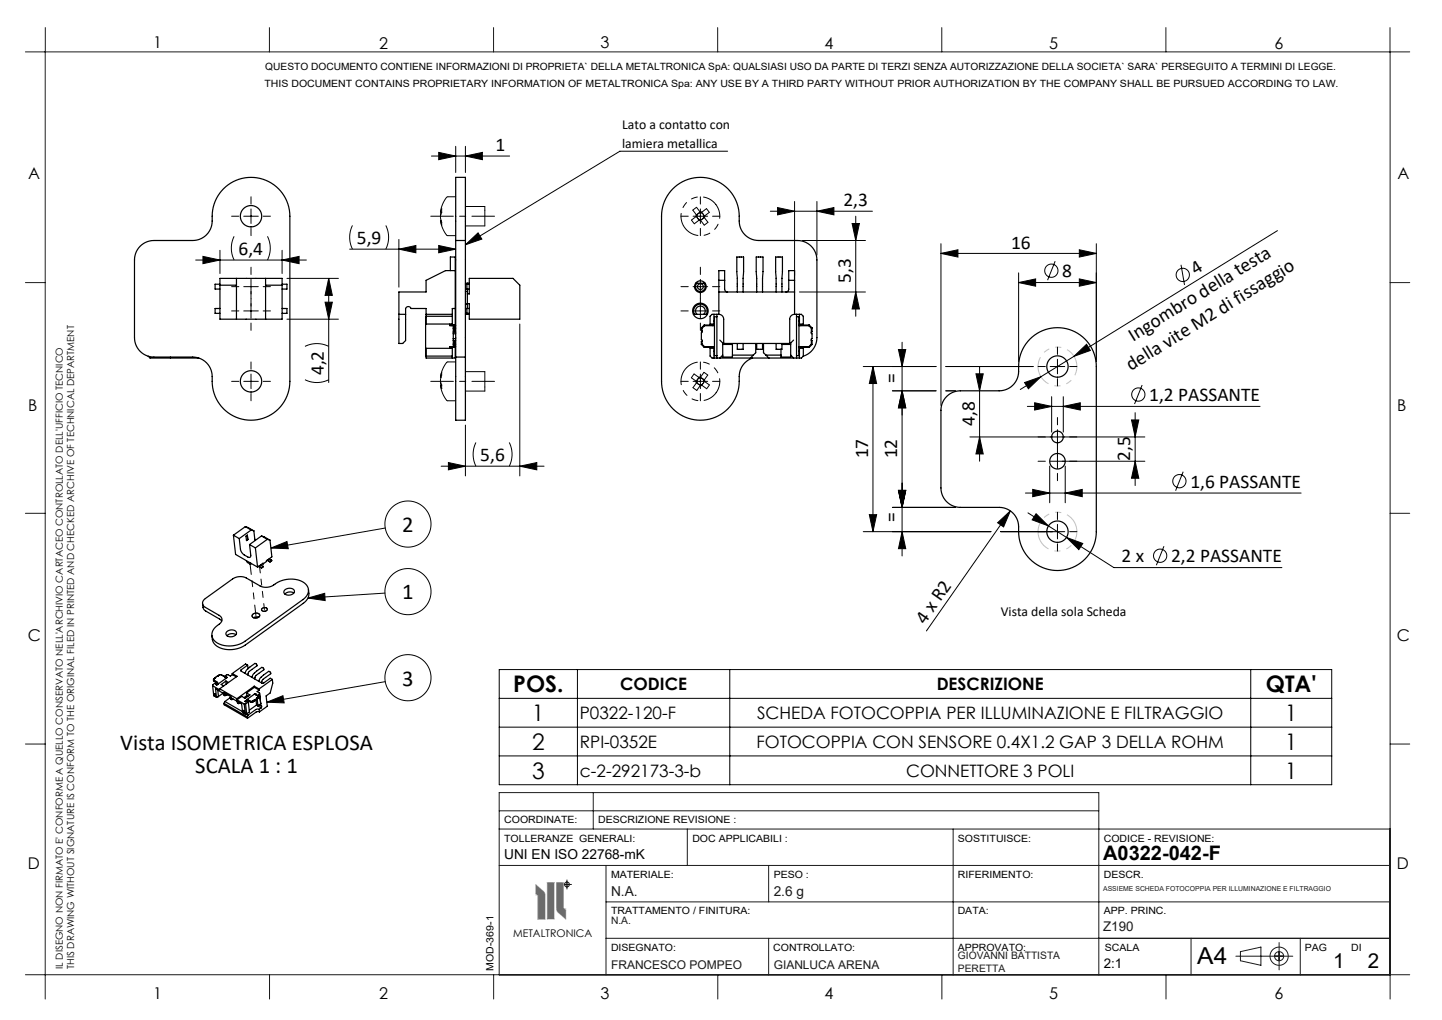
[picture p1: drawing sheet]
<svg xmlns="http://www.w3.org/2000/svg" width="297mm" height="210mm" viewBox="0 0 297 210" stroke-linecap="round" stroke-linejoin="round" font-family="sans-serif">
<g fill="none" stroke="#191924" stroke-width=".21">
<path d="M5.2 10.7h285.2M9.3 5.7v200M55.5 5.7v5M101.7 5.7v5M147.8 5.7v5M194 5.7v5M240.1 5.7v5M286.3 5.7v200M5.2 58.2h4.1M286.3 58.2h4.1M5.2 105.7h4.1M286.3 105.7h4.1"/>
<path d="M5.2 153.2h4.1M286.3 153.2h4.1M102.8 170.7h183.5M102.8 178.2h183.5M102.8 166.9h123.5M122.2 163.2v7.5M124.8 178.2v22.5M141.6 170.7v7.5M158.3 178.2v7.5M196.3 170.7v30M110.9 184.5v4.8M112.7 181.7h1.4"/>
<path d="M114.6 181.7h1.4M115.8 182.1h2M116.8 181.1v2M124.8 185.7h161.5M124.8 193.2h161.5M158.3 193.2v7.5M245.3 193.2v7.5M254.5 196.9h11.8M255.5 195.9l4.2-.9v3.7l-4.2-.9zM263.5 194.1v5.6M267.8 193.2v7.5M5.2 200.7h285.2"/>
<path d="M55.5 200.7v5M101.7 200.7v5M102.8 200.7v-37.5h123.5v37.5M147.8 200.7v5M194 200.7v5M240.2 200.7v5"/>
<circle cx="116.8" cy="182.1" r=".5"/>
<circle cx="263.5" cy="196.9" r="1.87"/>
<circle cx="263.5" cy="196.9" r=".94"/>
</g>
<path d="M110.3 184.3h2M110.4 182.1l1.6 1.5 .2 .4 .1 5.3h-1.4v-4.9l-.5-.4zM111.3 183.3v2M112.7 181.7h1.4v7.5h-1.4zM114.6 181.7h1.4v5.2l.5 .5v1.8l-1.6-1.4-.2-.5zM114.6 187.1h2M115.6 186.1v2" fill="none" stroke="#c0c0c0" stroke-width=".21"/>
<path d="M114.6 181.7l.1 5.6 .2 .5 1.6 1.4v-1.8l-.5-.5v-5.2zM112.7 181.7v7.5h1.4v-7.5zM110.4 182.1v1.9l.5 .4v4.9h1.4l-.1-5.3-.2-.5z" fill-rule="evenodd" fill="#6a6a6a"/>
<g fill="none" stroke="#000" stroke-width=".21">
<path d="M88.9 32.1h16.1M90.4 31.4l3.5 .7-3.5 .8zM93.9 30.1v5.4M95.9 32.1l3.5-.7v1.5zM95.9 30.1v5.4M149.9 31.1h-22.2l-31.8 19.3M40.3 53.5h22.8M41.8 52.8l3.5 .7-3.5 .8zM45.3 51.5v4.8M48.2 48.7a5.5 5.5 0 0 0 0 4.8M50.2 44.5h3M50.2 59h3"/>
<path d="M51.7 43v3M51.7 57.5v3M55.1 48.7a5.5 5.5 0 0 1 0 4.8M58.1 51.5v4.8M58.1 53.5l3.5-.7v1.5zM59.1 57.3h10.6M67.7 57.3l.8 3.5h-1.5zM67.7 57.3v21.5M72 51.3h21.9M72.6 46.4a5.5 5.5 0 0 0 0 4.9M79.5 46.4a5.5 5.5 0 0 1 0 4.9M82.2 49.3v9.8"/>
<path d="M82.2 51.3l3.5-.8v1.5zM90.4 50.5l3.5 .8-3.5 .7zM95.9 50.4l2.6-2.5 .7 1.3zM142.8 44.5h3M142.8 59h3M144.3 43v3M144.3 57.5v3M158.7 43.5h21M160.2 42.7l3.5 .8-3.5 .7zM163.7 41.5v15.2M165.3 49.5h13M168.3 43.5l3.5-.8v1.5z"/>
<path d="M168.3 41.5v11M175.5 46h1.5l-.7 3.5zM176.3 44.5v20.6M193.8 52.2l3.5-.8v1.5zM193.8 50.2v33.3M193.8 52.2h32M209.8 58.2l3.5-.8v1.5zM209.8 56.2v18.3M209.8 58.2h16M217.3 53.8l-1.5 3.9M222.3 51.4l3.5 .8-3.5 .7zM222.3 57.4l3.5 .8-3.5 .7z"/>
<path d="M225.8 50.2v24.3M243.2 54.5l.8 4.2M263.1 47.5l-41.9 25.9M50.2 78.5h3M50.2 64h3M51.7 62.5v3M51.7 77v3M59.1 65.7h10.6M62.8 78.2a5.5 5.5 0 0 0 4.9 0M62.8 71.3a5.5 5.5 0 0 1 4.9 0M67 62.2h1.5l-.8 3.5zM107.1 66.7v31.3"/>
<path d="M142.8 78.5h3M142.8 64h3M144.3 62.5v3M144.3 77v3M164.7 60.1h13.6M176.3 60.1l.7 3.5h-1.5zM177.8 75.5h15M179.8 75.5l.8 3.5h-1.5zM179.8 75.5v34M185.1 72h1.5l-.8 3.5zM185.8 70.5v44M194.8 75.5h18"/>
<path d="M201 77h1.5l-.7 3.5zM201.8 75.5v19.5M211 78.8l3.4-1.2-2.6 2.4zM216.3 75.5h3M217.8 74v3M221.2 73.4l-11.1 6.8M221.2 73.4l2.6-2.5 .8 1.3zM235.2 79.3l-1.5 3.9M90.9 96h21.2M92.4 95.2l3.5 .8-3.5 .7zM95.9 87.5v10.5M98 91.1a5.5 5.5 0 0 0 0 4.9"/>
<path d="M104.9 91.1a5.5 5.5 0 0 1 0 4.9M107.1 96l3.5-.8v1.5zM183.8 80.5h9M185.8 80.5l.8 3.5h-1.5zM194.8 80.5h2M199.8 90h36M201.8 90l.7 3.5h-1.5zM211.6 83.7h47.9M213.1 82.9l3.5 .8-3.5 .7zM216.2 96v7.5M216.6 81.7v7.3M217.8 88.5v3"/>
<path d="M217.8 93.5v3M219 83.7l3.5-.8v1.5zM219 81.7v7.3M219.4 96v7.5M233.1 86.5h1.5l-.8 3.5zM233.8 95l.8 3.5h-1.5zM233.8 85v15M235.8 95h-19.5M243.7 97.1l-1.6 3.9M55.8 112.8l3.3-1.3 .3 1.5zM79.3 108.7l-23.5 4.1M177.8 109.5h26.3"/>
<path d="M179.1 106h1.5l-.8 3.5zM183.8 104.5h13M185.1 101h1.5l-.8 3.5zM185.8 109.5l.8 3.5h-1.5zM205.5 107.6l2.6-2.4-1.4 3.3zM208.1 105.2l-17.3 24.7M211.2 101.5h56.8M211.7 105.6l8 5M212.7 100.8l3.5 .7-3.5 .8zM213.4 105.8l2.5 2.5-3.3-1.3zM217.8 108v3M219.3 109.5h-13.2"/>
<path d="M219.4 101.5l3.5-.7v1.5zM219.7 110.6l3.3 1.3-.8 1.3zM219.7 110.6l9.7 6.3h34.6M239.7 112.5l-1.5 3.9M63.4 123.1l3.5-.9 .1 1.5zM79.3 122.1l-15.9 1M102.8 137.9h171.5v23.7h-171.5zM118.9 137.9v23.7M150.3 137.9v23.7M257.6 137.9v23.7M55 144.6l3.3-1.4 .2 1.5zM79.3 140.3l-24.3 4.3"/>
<path d="M102.8 143.8h171.5M102.8 149.7h171.5M102.8 155.6h171.5"/>
<circle cx="216.5" cy="55.7" r="1.37"/>
<circle cx="243.6" cy="56.6" r="1.37"/>
<circle cx="234.5" cy="81.2" r="1.37"/>
<circle cx="242.9" cy="99.1" r="1.37"/>
<circle cx="84" cy="107.9" r="4.7"/>
<circle cx="238.9" cy="114.4" r="1.37"/>
<circle cx="84" cy="139.5" r="4.7"/>
<circle cx="84" cy="121.8" r="4.7"/>
</g>
<path d="M221.6 74.3a4 4 0 0 0-6.7-1.6 4 4 0 0 0 1.8 6.6 4 4 0 0 0 5-4.7l-.1-.3M221.6 108.3a4 4 0 0 0-6.7-1.6 4 4 0 0 0 1.8 6.6 4 4 0 0 0 5-4.7l-.1-.3" fill="none" stroke="#c0c0c0" stroke-width=".21" stroke-dasharray="6.3 1.3 1.3 1.3 1.3 1.3" stroke-dashoffset="3.3" stroke-linecap="butt"/>
<path d="M217.8 76.5v-2M218.8 75.5h-2M217.8 110.5v-2M218.8 109.5h-2" fill="none" stroke="#c0c0c0" stroke-width=".21" stroke-dasharray="6.3 1.3 1.3 1.3 1.3 1.3" stroke-linecap="butt"/>
<path d="M88.7 44.5h13.2M88.7 78.5h13.2" fill="none" stroke="#000" stroke-width=".21" stroke-dasharray="15.2 1.3 1.3 1.3" stroke-dashoffset="10.6"/>
<g fill="none" stroke="#000" stroke-width=".21" stroke-dasharray="15.2 1.3 1.3 1.3">
<path d="M49.2 44.5h-1.5M49.2 59h-1.5M51.7 42v-1.5M51.7 47v1.5M51.7 56.5v-1.5M54.2 44.5h1.5M54.2 59h1.5M141.8 44.5h-1.5M141.8 59h-1.5M144.3 42v-1.5M144.3 47v1.5M144.3 56.5v-1.5"/>
<path d="M146.8 44.5h1.5M146.8 59h1.5M49.2 78.5h-1.5M49.2 64h-1.5M51.7 76v-1.5M51.7 61.5v1.5M51.7 61.5v-1.5M51.7 66.5v1.5M54.2 78.5h1.5M54.2 64h1.5M141.8 78.5h-1.5M141.8 64h-1.5"/>
<path d="M144.3 76v-1.5M144.3 61.5v1.5M144.3 61.5v-1.5M144.3 66.5v1.5M146.8 78.5h1.5M146.8 64h1.5M215.3 75.5h-1.5M217.8 73v-1.5M217.8 78v1.5M220.3 75.5h1.5M51.7 81v1.5M144.3 81v1.5"/>
<path d="M215.3 90h-1.5M215.3 95h-1.5M217.8 87.5v-1.5M217.8 92.5v1.5M217.8 92.5v-1.5M217.8 97.5v1.5M220.3 90h1.5M220.3 95h1.5M215.3 109.5h-1.5M217.8 107v-1.5M217.8 112v1.5M220.3 109.5h1.5"/>
</g>
<g fill="#000">
<path d="M95.9 50.4l2.6-2.5 .7 1.3zM205.5 107.6l2.6-2.4-1.4 3.3z"/>
<path d="M95.9 32.1l3.5-.7v1.5zM90.4 31.4l3.5 .7-3.5 .8z"/>
<path d="M58.1 53.5l3.5-.7v1.5zM41.8 52.8l3.5 .7-3.5 .8z"/>
<path d="M90.4 50.5l3.5 .8-3.5 .7zM82.2 51.3l3.5-.8v1.5z"/>
<path d="M168.3 43.5l3.5-.8v1.5zM160.2 42.7l3.5 .8-3.5 .7z"/>
<path d="M175.5 46h1.5l-.7 3.5zM176.3 60.1l.7 3.5h-1.5z"/>
<path d="M193.8 52.2l3.5-.8v1.5zM222.3 51.4l3.5 .8-3.5 .7z"/>
<path d="M209.8 58.2l3.5-.8v1.5zM222.3 57.4l3.5 .8-3.5 .7z"/>
<path d="M67 62.2h1.5l-.8 3.5zM67.7 57.3l.8 3.5h-1.5z"/>
<path d="M179.8 75.5l.8 3.5h-1.5zM179.1 106h1.5l-.8 3.5zM185.8 80.5l.8 3.5h-1.5zM185.1 101h1.5l-.8 3.5zM185.1 101h1.5l-.8 3.5zM185.8 109.5l.8 3.5h-1.5zM201 77h1.5l-.7 3.5zM201.8 90l.7 3.5h-1.5z"/>
<path d="M211 78.8l.8 1.2 2.6-2.4zM221.2 73.4l3.4-1.2-.8-1.3z"/>
<path d="M107.1 96l3.5-.8v1.5zM92.4 95.2l3.5 .8-3.5 .7z"/>
<path d="M185.8 80.5l.8 3.5h-1.5zM185.1 72h1.5l-.8 3.5z"/>
<path d="M213.1 82.9l3.5 .8-3.5 .7zM219 83.7l3.5-.8v1.5zM212.7 100.8l3.5 .7-3.5 .8zM219.4 101.5l3.5-.7v1.5zM213.4 105.8l-.8 1.2 3.3 1.3zM219.7 110.6l2.5 2.6 .8-1.3z"/>
<path d="M233.1 86.5h1.5l-.8 3.5zM233.8 95l.8 3.5h-1.5z"/>
<path d="M55.8 112.8l3.3-1.3 .3 1.5zM63.4 123.1l3.5-.9 .1 1.5zM55 144.6l3.3-1.4 .2 1.5z"/>
</g>
<g fill="none" stroke="#000" stroke-width=".25">
<path d="M28.9 50.7l1.1-.8 1.3-.4h8.4a4.2 4.2 0 0 0 4-5 8 8 0 0 1 8-8 8 8 0 0 1 8 8v34a8 8 0 0 1-8.5 8 8 8 0 0 1-7.5-9 4 4 0 0 0-4-4h-8a4 4 0 0 1-4-4v-16.4l.4-1.3zM45.3 58.7h3.4M45.3 58.5h-1v1h1M48.7 57.3h6M48.7 57.3h-3.4v8.4h3.4M48.7 57.3v8.4M54.7 58.7h3.4M54.7 57.3h3.4v8.4h-3.4M54.7 57.3v8.4M58.1 58.5h1v1h-1M92.8 55.7v-2.8h1v14.1M93.8 55.7h-2l-4 2v2.4h-5.6v4.6"/>
<path d="M93.9 49.5v24M93.9 49.5v-13h2v13M93.9 49.5h2M95.9 49.5v24M95.9 59.5h.8M95.9 58.5h.8M95.9 58.3h.8M96.2 58.5v1M96.3 58.3v.2M96.3 59.5v4M143.3 58.3h.2M143.5 58.3a1 1 0 0 0 0 1.4 1 1 0 0 0 1.5 0 1 1 0 0 0 0-1.4"/>
<path d="M143.5 58.3h1.5M145 58.3h.2M148.1 57.7h1.2M153.1 58.5v1.6M153.1 58.5l.1-5.6h-1.4l.1 7.2M157.1 58.5l.1-5.6h-1.4l.1 7.2M157.1 58.5v1.6M161.1 58.5l.1-5.6h-1.4l.1 7.2M161.1 58.5v1.6M162.5 57.7h1.2M30.5 73.3l.4 .4h10.1M35.1 73.5v.2"/>
<path d="M45.3 63.5h-1v1h1M48.7 65.7h6M58.1 63.5h1v1h-1M82.2 64.7v6h.7l.6-.6v-5.4M82.2 64.7h1.3M83.5 64.7v-1.2a.6 .6 0 0 1 .6-.4 .6 .6 0 0 1 .6 .4h3.1v3.2h5.4M87.8 65.1h5.4M87.8 73.3h5.4M87.8 64.7h5.4M87.8 65.2v8M92.7 66.7v.4h.7M92.7 66.9h.8"/>
<path d="M92.7 71.5h.8M93.2 71.5v2.2M93.4 70.1h.1M93.4 69.7v.4M93.4 68.4v.3M93.4 71.4h-.7v.3M93.4 68.7h.5M93.4 69.7h.5M93.4 67.1v1.3M93.4 68.7v1M93.4 70.1v1.3M93.4 70.9h.5"/>
<path d="M93.4 67.6h.5M93.4 71.4l.1 .1M93.5 68.3l-.1 .1M93.5 66.9v1.4M93.5 70.1v1.4M93.5 70.1h.2M93.5 68.3h.2M93.5 66.9h.2M93.5 71.5h.2M93.5 66.9l-.1 .2M93.7 68.3l.2 .1M93.7 66.9v1.4"/>
<path d="M93.7 70.1v1.4M93.7 66.9l.2 .2M93.8 71.5v2.2h-6v-2h5.4M93.8 63.5h-.6v3.4M93.9 73.5v13h2v-13M93.9 70.1h-.2M93.9 73.5h2M93.9 71.4l-.2 .1M95.9 63.5h.8M95.9 64.5h.8M95.9 62.6h.4M95.9 60h.4"/>
<path d="M95.9 64.7h.8M96.2 63.5v1M96.3 60.5h.4v-3.2h9l1.4 1.4v7h-10.4v-3.2h-.4M96.3 64.5v.2M142.8 64.7h2.9M143 64.7a1.4 1.4 0 0 1 1.3-2.1 1.4 1.4 0 0 1 1.2 2.1M143.5 64.7a1 1 0 0 1 0-1.4 1 1 0 0 1 1.5 0 1 1 0 0 1 0 1.4M144.5 67.5v.6l.1 .1M144.5 67.5l.1 .1M144.5 70.9l.6 .6M144.6 68.2v.2l-.1 .1v1.4l.1 .1v.3M144.6 70.3h-.1v.6"/>
<path d="M144.6 67.6v.6M144.6 70.3v.6M144.6 70.9l.5 .5M144.6 70.9h-.1M145.1 71.5h2.1M145.1 66.9h2.1M145.1 66.9l-.6 .6M145.1 66.9v.2M145.1 71.4h2.1M145.1 67.1h2.1M145.1 67.1l-.5 .5M145.1 71.4v.1"/>
<path d="M147.1 64.7v2h-.8v-1.6l.4-.4h1.4M147.1 66.1h.1M147.1 72.3h.1M147.7 65.2h-.5v8h.5M147.7 64.7v9M148.1 64.7a1 1 0 0 1 1 1v5h13.6v-5a1 1 0 0 1 1-1M148.1 60.1h15.6M148.3 70l.6 .6M148.9 73.1l-.6 .6M148.9 70.6v2.9h2v-2.8M148.9 70.9h2M148.9 70.6h.2"/>
<path d="M149.9 60.1a.6 .6 0 0 1-.6-.6v-3.8h-1.2v9M150.9 73.1h4.3M151.9 70.7v1.2h1.2v-1.2M155.7 70.7v1.9l-1.1 1.1M155.9 70.7v1.2h1.2v-1.2M157.3 70.7v1.9l1.1 1.1M157.8 73.1h3.1M159.9 70.7v1.2h1.2v-1.2M161.1 70.9h1.8M161.9 60.1a.6 .6 0 0 0 .6-.6v-3.8h1.2v9M162.7 70.6h.2M162.9 73.1l.6 .6"/>
<path d="M162.9 70.6v2.9h-2v-1.6M163.5 70l-.6 .6M163.7 64.7h1.4l.4 .4v1.6h-.8v-2M164.1 65.2h.5v8h-.5M164.1 64.7v9M164.6 71.4h2M164.6 67.1h2M164.6 71.5h2.1M164.6 66.9h2.1M164.6 66.1h.1M164.6 72.3h.1M165.4 73.3a4 4 0 0 0 2.9-3.8v-16a4 4 0 0 0-4-4h-8a4.2 4.2 0 0 1-4-5 8 8 0 0 0-8-8 8 8 0 0 0-8 8v34a8 8 0 0 0 8.5 8 8 8 0 0 0 7.5-9 4 4 0 0 1 2.7-3.8"/>
<path d="M165.5 73.3l-.4 .4h-18.4l-.4-.4v-1.6h.8v2M165.5 73.3v-1.6h-.8v2M166.6 67.1l.5 .5M166.6 71.4l.1 .1M166.7 66.9l.6 .6M166.7 66.9l-.1 .2M167.1 68.4v.2l.2 .1v1l-.2 .1v.3M167.1 70.1h.2v.8M167.1 67.6v.8M167.1 70.1v.8M167.1 70.9l-.5 .5M167.1 70.9h.2"/>
<path d="M167.3 67.5v.8l-.2 .1M167.3 67.5l-.2 .1M167.3 70.9l-.6 .6M195 81.6l1.1-.7 1.3-.4h8.4a4.2 4.2 0 0 0 4-5 8 8 0 0 1 8-8 8 8 0 0 1 8 8v34a8 8 0 0 1-8.5 7.9 8 8 0 0 1-7.5-8.9 4 4 0 0 0-4-4h-8a4 4 0 0 1-4-4v-16.5l.4-1.3zM48.1 110.2l.4 3.9 4.5 2.7M48.1 110.2l1.2 .7M49.3 110.9l.3 2.5 .4 .6 1 .7a.36 .36 0 0 0 .5 0 .36 .36 0 0 0 .1-.4l-.2-2.2M50.5 108.4l1.2 .7M50.5 108.4l1.8 .9M50.5 108.4l-2.4 1.8M50.8 115.4l.2 .4 .5 .3M50.9 110.2l.1 .9"/>
<path d="M50.9 110.2l-.2 .2 .1 .9 .2-.2M51.4 112.1l1.2 .7M51.6 115.9v.2M51.6 116.1h-.1M51.7 109.1l-2.4 1.8M51.7 109.1l.6 .2M51.8 116l-.2 .1M51.8 116l-.3 .1M51.8 116h.1M52.3 109.3l.3 2M52.6 112.8l.4 4M53.3 116.6l.6 .4"/>
<path d="M53.3 116.6l.5 .3M53.7 116.3l.5 .3M53.8 116.9l.1 .1M53.9 110.3l-2.5 1.8M53.9 110.3l1.2 .7M53.9 110.3l1.7 .9M54.1 116l.1 .1M54.2 116.1v-.1l-1.2 .8M54.2 116.6l-.4 .3M54.2 116.6l-.3 .4M55 115.4l.6 .3M55.1 111l-2.5 1.8"/>
<path d="M55.1 111l.5 .2M55.1 115.3l.5 .3M55.4 115l.6 .3M55.6 115.6v.1M55.6 111.2l.4 3.4-1.8 1.5M56 115.3l-.4 .3M56 115.3l-.4 .4M41.7 124.3l.1 .8 .3 .5 3.1 1.8 .5 .5M42.1 123.4l5.8-4.2a2.83 2.83 0 0 1 2.8-.2l2.9 1.6a3 3 0 0 0 3.4-.6 5.1 5.1 0 0 1 6.2 .5 2.02 2.02 0 0 1-.8 3l-12 8.5a5.3 5.3 0 0 1-6.3-.1 2.01 2.01 0 0 1 .7-3.1 1.16 1.16 0 0 0 .7-1.9l-3.2-1.8a.97 .97 0 0 1-.2-1.7zM44 139.8v.3M44 139.8v.2M44 139.8h.1"/>
<path d="M44.3 139.6l-.3 .2M44.4 139.5l-.1 .1M44.4 139.5h.1M44.9 139.2h.1M44.9 139.1l-.5 .4M44.9 139.1v.1M45.2 138.9l-.3 .3M45.2 138.9l-.3 .2M45.6 138.9l.6 .4M45.6 138.9h-.4M45.6 138.9h.1M46.1 139.3l.4 .4"/>
<path d="M46.2 139.3l.3 .4M46.6 139.3l.2 .2-2.2 1.5-.2-.1 .2-.1M46.6 139.3l-.2 .2M46.6 139.3l.1 .3-.2 .1M46.7 130a1.21 1.21 0 0 1 2 .3 1.23 1.23 0 0 1-1 .8 1.23 1.23 0 0 1-1.2-.6zM47.8 138.7l1 .5-3.5 2.6M47.8 138.7l.1 .2M47.9 138.9l.8 .5M47.9 138.9l-.5 .3-.5-.3h-.2l-.5 .4M48.6 130.7a1.48 1.48 0 0 0-1.9 .2M51 137.7l1.5-1.1 .3 .1 .1 .4-1 .7a1.19 1.19 0 0 0-.8 1.2M51 136.9l-1.3 1-.1 .2 4.3 2.5"/>
<path d="M51 136.9l-.4-.2-2.8 2M51 136.9l.1 .8M51 137.7l-.3 .4-.2 .6M51.9 139.5a1.96 1.96 0 0 1 1-1.3l1-.8 .3 .2 .1 .3-1 .8a1.19 1.19 0 0 0-.8 1.1M52.1 126.5a.8 .8 0 0 1 .8-.3 .8 .8 0 0 1 .6 .6 .89 .89 0 0 1-1.6 0zM53.3 127.1l-.5-.1-.6 .2M54 125.3a.56 .56 0 0 1 .6-.2 .56 .56 0 0 1 .4 .5 .58 .58 0 0 1-.6 .3 .58 .58 0 0 1-.5-.5zM54.6 125.9h-.2M56.1 139.9l-.4-.3-1.4 1h-.4M56.1 139.9l-2.7 2M56.1 139.9l.1 .7-.6 2.1-.8 .6 .2 2.1-1.6 1.2M58.7 121.4a1.21 1.21 0 0 1 1.9 .4 1.23 1.23 0 0 1-1 .7 1.23 1.23 0 0 1-1.1-.6z"/>
<path d="M60.5 122.1a1.48 1.48 0 0 0-1.8 .2M63.5 121.4l.1 .7a2.31 2.31 0 0 1-1.1 2.1l-12 8.6a5.3 5.3 0 0 1-6.3-.1l-.4-.7-.2-1.2M43.8 141.2l.2 2 .2 .1M43.8 141.2l1.5 .8v-.2M44 140.1l.6 .4 .3 .4M44 140.1l.7 .5 .1 .3M44 140l.7 .4 .3 .4M44 140v.1M44.2 143.3l-.1-.5 .2 .1 .1 .5 .2 .2M44.3 143.2l-.1 .1M44.6 140.8l-.2-.2-.6 .4v.2M44.6 140.8l.1 .2"/>
<path d="M44.8 142.1l.2 1.2-.4 .3M45.3 141.8l3.5 2.1M45.9 142.7h.1M45.9 142.7l.1 .1M45.9 142.8l-1 .7M46 142.8l.1 .3 .2 .1 .1-.3M46.1 144.8l4.8 2.8M46.1 144.8l.1 .3 4.8 2.8M46.2 142.9v-.3l1.3 .8v.2l2.3 1.3 .2 1.8 .2 .1M46.2 142.9l-1.8-1.1 .2 1.8M46.2 142.9l.7 .1M46.3 144.4l3.6 2.1"/>
<path d="M46.3 144.4l-.2 .4M46.5 140.2l.6 .3M46.5 140.2l-.9 .7 .5 .3M46.5 140.2l.2 .6M46.6 143l-.2 .2M47.4 143.6l-1.1 .8M47.5 143.5h-.1M47.5 143.5a.24 .24 0 0 0 0 .4 .24 .24 0 0 0 .3 0v-.1M48 143.9l-.2 .1M48.8 143.9v.2M48.8 144.1l1.5 .8M48.8 144.4l.2 .4h.2v-.2"/>
<path d="M49.4 144.7l-.2 .1M50.2 146.8l-.1-.5 .2 .1 .1 .5 .1 .1M50.3 146.7l.1 .1M50.3 144.9l.2 2.1M50.4 146.7h.1M50.4 146.7l-.2 .1M50.6 144.9h-.3M50.6 144.9l.2 2.1M50.7 147l.4 .2M50.8 144.3l.1-.3 .7 .4M50.8 144.3l.1-.2 .7 .4M50.8 144.3v.1"/>
<path d="M50.8 144.1l-.4 .3 .2 .1 .3-.1M50.8 142.7l.7 .4-1 .7-.7-.4-1 .7M50.8 142.7v.5M50.8 144.3l-.2 .2M50.8 144.4h.1M50.8 147h-.3M50.8 143.2l-.6 .4M50.8 143.2l.3 .2M50.9 144.3v.1M50.9 144.4l.2 .1M50.9 147.6l.1 .3M51 144.2v.2"/>
<path d="M51 144.2l-.1 .1M51 144.2l.6 .4M51.1 147.2l-.2 .4M51.1 144.5l-.5 .4M51.1 144.5l.3 2.1-.6 .4M51.6 144.5v.1M51.6 144.6h.1M51.6 144.4v.1M52 144.4h-.4M52 144.4v.1M52 144.5h-.4M52 144.5v.1"/>
<path d="M52 144.6h-.4M52 144.6h.1M52.2 144.2v.1M52.2 144.2l-.2 .2M52.2 144.3l-.2 .2M52.2 144.3l.1 .1M52.3 144.4l-.3 .2M52.4 141.3l1 .6M52.4 141.3l-3.6 2.6M52.4 141.3v.2M52.4 144.2h-.2M52.4 144.2v.2"/>
<path d="M52.4 141.5l-1.6 1.2M52.4 141.5l1 .6M52.4 144.4h-.2M52.6 142.8v.2l-.1-.1M52.6 142.8l.2 .1-.1 .1M52.6 142.8l-.1 .1M52.7 144.1l.1 1M52.8 145.2l1 .5M52.8 145.1l-1.5 1.1M52.8 145.1l.3 .2M52.9 143.8l-.5 .4M52.9 143.8v.2l-.5 .4"/>
<path d="M52.9 143.7v.1M52.9 143.7l.1 .1M53 143.9h-.1M53 143.9l.1 1.4M53 143.8h.1M53 143.8v.1M53.2 143.5l-.3 .2M53.2 143.5v.1M53.2 143.3l-.8-.4-1.6 1.1M53.2 143.3v.2M53.2 143.3v.4M53.2 143.3v.1"/>
<path d="M53.2 143.6l-.2 .2M53.2 143.6v.1M53.2 143.7l-.2 .1M53.3 140.3a1.96 1.96 0 0 1 1-1.3l1-.8 .4 .2 .1 .3-1.1 .8a1.19 1.19 0 0 0-.8 1.1M53.4 141.9v.2M53.4 146h-.7l-1.6 1.2M53.4 146v.6M53.4 142.1l-.4 .3 .5 .3M53.4 145.1l.3 .2M53.4 146.6h-.6l-1.8 1.3M53.5 142.7v.2l-.5 .3M53.5 142.7l.2 2.2"/>
<path d="M53.7 144.7v.2M53.7 144.8v.5M53.7 144.9l-.6 .4M53.7 145.3a.22 .22 0 0 1 .2 .2 .22 .22 0 0 1-.1 .2M53.8 145.7l-.4 .3"/>
<circle cx="51.7" cy="44.5" r="2.2"/>
<circle cx="144.3" cy="59" r="1.2"/>
<circle cx="144.3" cy="59" r=".6"/>
<circle cx="51.7" cy="78.5" r="2.2"/>
<circle cx="144.3" cy="64" r="1.6"/>
<circle cx="217.8" cy="75.5" r="2.2"/>
<circle cx="217.8" cy="95" r="1.6"/>
<circle cx="217.8" cy="90" r="1.2"/>
<circle cx="217.8" cy="109.5" r="2.2"/>
</g>
<g fill="none" stroke="#000" stroke-width=".21" stroke-dasharray="6.3 1.3 1.3 1.3 1.3 1.3">
<path d="M90.7 45.4a6.4 6.4 0 0 0 1.3 3M90.7 45.4l.3 1M90.7 44.8v-.4M90.7 44.4l.3-.7M90.7 43.7v-.1M90.7 44.2v.2M90.7 45.4h.1M90.7 43.7h.3M90.7 45.4h.2M90.7 44.2h.1M90.8 43.7l-.1 .5M90.9 45.4h-.2"/>
<path d="M91 45.8v.6M91 45.8l-.3-1M91 43v.7M91 43l-.3 .7M92 48.4l.2 .1M92 40.7a6.4 6.4 0 0 0-1.3 2.9M92.2 40.5l-.2 .2M92.2 48.5h1.7M93.9 40.5h-1.7M95.9 46.5h4M99.9 42.5h-4M99.9 43.3v-.8"/>
<path d="M99.9 46.5v-3.2M142.7 43.3l.8-.6M142.7 43.3l.7 .9M143 46.1l-.6-.8M143 46.1l.9-.7M143.4 44.6l-1 .7M143.4 44.2v.4M143.4 44.2l.2 .2M143.4 44.5l.2 .3M143.5 44.5l-.1 .1M143.5 44.5l.1 .3M143.6 44.4l-.1 .1"/>
<path d="M143.6 44.8l.2 .3M143.7 44.1l-.2 .2M143.7 44.1l-.1 .3M143.8 45.1l.2 .2M143.8 45.1l.3 .1M143.9 45.4h.4M143.9 45.4l.2-.2M144 43.9l-.3 .2M144.1 45.2h.1M144.2 43.6l-.7-.9M144.2 45.2l.1 .2M144.2 45.2h.3"/>
<path d="M144.2 43.7l-.2 .2M144.3 45.4l.2-.2M144.3 43.8l-.1-.2M144.3 43.8l-.3 .1M144.3 45.4l.7 1M144.4 43.8h-.1M144.5 45.2l.3-.3M144.6 43.7l-.4-.1M144.6 43.7l-.2 .1M144.7 43.9l-.2-.2M144.7 43.9l-.3-.1M144.8 44.9l.2-.1"/>
<path d="M144.8 44.9l.2-.3M144.9 44.3l-.2-.4M145 44.6h.1M145 44.6l.2-.2M145 44.6l-.1-.3M145.1 44.5l-.2-.2M145.1 44.8l.1-.4M145.1 44.8l-.1-.2M145.2 44.4l.9-.7M145.5 43l.6 .7M145.5 43l-.9 .7M145.8 45.8l-.8 .6"/>
<path d="M145.8 45.8l-.7-1M90.7 79.4a6.4 6.4 0 0 0 1.3 3M90.7 78.9l.1 .5M90.7 79.4h.1M90.7 79.4l.3 .6M90.7 78.6v-.4M90.7 78.2l.3-1M90.7 77.6h.1M90.7 77.6v.1M90.7 78.6v.3M90.7 77.6h.2M90.8 78.9h-.1"/>
<path d="M90.8 77.7h-.1M91 79.3v.7M91 79.3l-.3-.7M91 76.7v.5M91 76.7l-.3 .9M91 79.3l-.3 .1M92 74.7a6.4 6.4 0 0 0-1.3 2.9M92.2 74.5l-.2 .2M93.9 74.5h-1.7M99.9 76.5h-4M99.9 79.7v-3.2M142.4 77.8l.6-.8"/>
<path d="M142.4 77.8l1 .7M143.4 78.5v.4M143.4 78.5l.1 .1M143.4 78.9l-.7 .9M143.5 78.8l.2 .2M143.5 78.6l.1 .1M143.6 78.7l-.2 .2M143.6 78.7l.1 .3M143.6 78.3l-.2 .2M143.6 78.3l-.1 .3M143.7 79l.3 .2M143.8 78l-.2 .3"/>
<path d="M143.9 77.7l-.9-.7M144 77.7l-.2 .3M144 79.2l.2 .2M144 79.2h.3M144.1 77.8l-.2-.1M144.1 77.8l-.3 .2M144.2 77.8h-.1M144.2 79.4h.4M144.2 79.4l.1-.2M144.3 77.6l-.1 .2M144.3 77.6l-.4 .1M144.3 79.2h.1"/>
<path d="M144.4 79.2l.2 .2M144.4 79.2l.3-.1M144.5 77.8l-.2-.1M144.5 77.8h-.3M144.5 79.3l.2-.2M144.6 79.4l1 .6M144.7 79.1l.2-.3M144.8 78.1l-.3-.3M144.9 78.8l.2-.3M144.9 78.8l.1-.4M144.9 78.4l.2-.2M144.9 78.4l-.1-.3"/>
<path d="M145 78.4h-.1M145 76.7l.8 .5M145 76.7l-.7 .9M145 78.2l-.2-.1M145.1 78.2l.7-1M145.2 78.6l-.1-.4M145.2 78.6l-.2-.2M146.1 79.3l-.5 .7M146.1 79.3l-.9-.7M92 82.4l.2 .1M92.2 82.5h1.7M95.9 80.5h4"/>
<path d="M99.9 80.5v-.8M143.5 80.4l-.8-.6M143.5 80.4l.7-1M51.8 116l-.3 .1M53.3 126.3a.53 .53 0 0 1 .1 .7 .53 .53 0 0 1-.6 .3 .57 .57 0 0 1-.9-.5 .57 .57 0 0 1 .8-.6l.6 .1M54.9 125.2a.42 .42 0 0 1 .1 .5 .42 .42 0 0 1-.6 .2 .43 .43 0 0 1-.5-.5 .43 .43 0 0 1 .6-.3l.4 .1"/>
</g>
<path d="M51.5 116.1l1.2 10.6" fill="none" stroke="#000" stroke-width=".21" stroke-dasharray="6.3 1.3 1.3 1.3 1.3 1.3" stroke-dashoffset="4.2"/>
<path d="M53.5 116.7l1 8.8" fill="none" stroke="#000" stroke-width=".21" stroke-dasharray="6.3 1.3 1.3 1.3 1.3 1.3" stroke-dashoffset="5.1"/>
<path d="M147.4 42.1a4 4 0 0 0-6.8 .7 4 4 0 0 0 3.9 5.7 4 4 0 0 0 3.2-6l-.3-.4M147.5 80.8a4 4 0 0 0-2.7-6.2 4 4 0 0 0-4.3 5.3 4 4 0 0 0 6.7 1.3l.3-.4" fill="none" stroke="#000" stroke-width=".21" stroke-dasharray="6.3 1.3 1.3 1.3 1.3 1.3" stroke-dashoffset="3.3"/>
<text font-size="4.8" fill="#010000" x="246.6" y="198.5">A4</text>
<g font-size="4.7">
<text x="82.8" y="109.5">2</text>
<text x="82.8" y="123.4">1</text>
<text x="82.8" y="141.1">3</text>
<text x="105.7" y="142.5">POS.</text>
<text x="260.7" y="142.5">QTA'</text>
<text x="109.6" y="148.4">1</text>
<text x="264.6" y="148.4">1</text>
<text x="24.8" y="154.4">Vista ISOMETRICA ESPLOSA</text>
<text x="109.6" y="154.4">2</text>
<text x="264.6" y="154.4">1</text>
<text x="40.2" y="159.1">SCALA 1 : 1</text>
<text x="109.6" y="160.3">3</text>
<text x="264.6" y="160.3">1</text>
</g>
<g font-size="4.2">
<text x="274.6" y="199.3">1</text>
<text x="281.7" y="199.3">2</text>
</g>
<text font-size="4.1" x="227.2" y="177">A0322-042-F</text>
<g font-size="4">
<text x="102" y="31.1">1</text>
<text x="173.7" y="42.5">2,3</text>
<text x="49.1" y="52.5">6,4</text>
<text x="73.5" y="50.3">5,9</text>
<text x="208.2" y="51.2">16</text>
<text x="175.3" y="58.2" transform="rotate(-90 175.3 58.2)">5,3</text>
<text x="218.8" y="57.1">8</text>
<text x="246.2" y="56.6" transform="rotate(-32 246.2 56.6)">4</text>
<text x="233.4" y="70.3" transform="rotate(-32 233.4 70.3)">Ingombro della testa</text>
<text x="66.7" y="77.3" transform="rotate(-90 66.7 77.3)">4,2</text>
<text x="232.9" y="76.4" transform="rotate(-32 232.9 76.4)">della vite M2 di fissaggio</text>
<text x="184.8" y="78.9" transform="rotate(-90 184.8 78.9)">=</text>
<text x="236.7" y="82.6">1,2 PASSANTE</text>
<text x="200.8" y="87.7" transform="rotate(-90 200.8 87.7)">4,8</text>
<text x="98.9" y="95">5,6</text>
<text x="178.8" y="94.4" transform="rotate(-90 178.8 94.4)">17</text>
<text x="184.8" y="94.4" transform="rotate(-90 184.8 94.4)">12</text>
<text x="232.8" y="94.9" transform="rotate(-90 232.8 94.9)">2,5</text>
<text x="245.2" y="100.4">1,6 PASSANTE</text>
<text x="184.8" y="107.5" transform="rotate(-90 184.8 107.5)">=</text>
<text x="231" y="115.8">2 x</text>
<text x="241.2" y="115.8">2,2 PASSANTE</text>
<text x="190.5" y="128.6" transform="rotate(-55 190.5 128.6)">4 x R2</text>
</g>
<g font-size="3.5">
<text x="127.7" y="142.1">CODICE</text>
<text x="192.9" y="142.1">DESCRIZIONE</text>
<text x="119.4" y="148.1">P0322-120-F</text>
<text x="155.9" y="148.1">SCHEDA FOTOCOPPIA PER ILLUMINAZIONE E FILTRAGGIO</text>
<text x="119.4" y="154">RPI-0352E</text>
<text x="155.8" y="154">FOTOCOPPIA CON SENSORE 0.4X1.2 GAP 3 DELLA ROHM</text>
<text x="119.4" y="159.9">c-2-292173-3-b</text>
<text x="186.6" y="159.9">CONNETTORE 3 POLI</text>
</g>
<g font-size="3.3" fill="#010000">
<text x="31.6" y="10">1</text>
<text x="78.1" y="10">2</text>
<text x="123.7" y="10">3</text>
<text x="169.8" y="10">4</text>
<text x="216.1" y="10">5</text>
<text x="262.5" y="10">6</text>
<text x="5.8" y="36.8">A</text>
<text x="287.8" y="36.8">A</text>
<text x="5.8" y="84.6">B</text>
<text x="287.8" y="84.6">B</text>
<text x="5.7" y="132">C</text>
<text x="287.7" y="132">C</text>
<text x="5.7" y="179">D</text>
<text x="287.7" y="179">D</text>
<text x="31.6" y="205.7">1</text>
<text x="78.1" y="205.7">2</text>
<text x="123.7" y="205.7">3</text>
<text x="169.8" y="205.7">4</text>
<text x="216.1" y="205.7">5</text>
<text x="262.5" y="205.7">6</text>
</g>
<g font-size="2.8">
<text x="128.1" y="26.6">Lato a contatto con</text>
<text x="128.1" y="30.4">lamiera metallica</text>
<text x="206.1" y="126.7">Vista della sola Scheda</text>
<text x="103.9" y="176.9">UNI EN ISO 22768-mK</text>
</g>
<g font-size="2.8" fill="#191924">
<text x="125.8" y="184.4">N.A.</text>
<text x="159.3" y="184.4">2.6 g</text>
</g>
<text font-size="2.7" fill="#191924" x="227.2" y="191.7">Z190</text>
<text font-size="2.7" x="227.4" y="199.4">2:1</text>
<g font-size="2.5" fill="#191924">
<text x="125.8" y="199.4">FRANCESCO POMPEO</text>
<text x="159.4" y="199.4">GIANLUCA ARENA</text>
</g>
<text font-size="2.2" fill="#010000" x="105.7" y="192.9">METALTRONICA</text>
<g font-size="2.1" fill="#010000">
<text x="54.5" y="18">THIS DOCUMENT CONTAINS PROPRIETARY INFORMATION OF METALTRONICA Spa: ANY USE BY A THIRD PARTY WITHOUT PRIOR AUTHORIZATION BY THE COMPANY SHALL BE PURSUED ACCORDING TO LAW.</text>
<text x="54.6" y="14.5">QUESTO DOCUMENTO CONTIENE INFORMAZIONI DI PROPRIETA` DELLA METALTRONICA SpA: QUALSIASI USO DA PARTE DI TERZI SENZA AUTORIZZAZIONE DELLA SOCIETA` SARA` PERSEGUITO A TERMINI DI LEGGE.</text>
<text x="103.8" y="169.5">COORDINATE:</text>
<text x="103.9" y="173.3">TOLLERANZE GENERALI:</text>
<text x="123.2" y="169.5">DESCRIZIONE REVISIONE :</text>
<text x="142.6" y="173.3">DOC APPLICABILI :</text>
<text x="197.3" y="173.3">SOSTITUISCE:</text>
<text x="227.3" y="173.3">CODICE - REVISIONE:</text>
<text x="125.8" y="180.8">MATERIALE:</text>
<text x="159.4" y="180.8">PESO :</text>
<text x="197.3" y="180.8">RIFERIMENTO:</text>
<text x="227.3" y="180.8">DESCR.</text>
<text x="125.8" y="188.2">TRATTAMENTO / FINITURA:</text>
<text x="197.3" y="188.2">DATA:</text>
<text x="227.3" y="188.2">APP. PRINC.</text>
<text x="125.8" y="195.7">DISEGNATO:</text>
<text x="159.3" y="195.7">CONTROLLATO:</text>
<text x="197.2" y="195.7">APPROVATO:</text>
<text x="227.6" y="195.7">SCALA</text>
<text x="268.8" y="195.7">PAG</text>
<text x="278.3" y="195.7">DI</text>
<text x="101.7" y="199.8" transform="rotate(-90 101.7 199.8)">MOD-369-1</text>
</g>
<g font-size="2.1" fill="#191924">
<text x="125.8" y="190.2">N.A.</text>
<text x="197.3" y="197.5">GIOVANNI BATTISTA</text>
<text x="197.3" y="200">PERETTA</text>
</g>
<g font-size="2" fill="#010000">
<text x="12.9" y="199.5" transform="rotate(-90 12.9 199.5)">IL DISEGNO NON FIRMATO E' CONFORME A QUELLO CONSERVATO NELL'ARCHIVIO CARTACEO CONTROLLATO DELL'UFFICIO TECNICO</text>
<text x="15.3" y="199.5" transform="rotate(-90 15.3 199.5)">THIS DRAWING WITHOUT SIGNATURE IS CONFORM TO THE ORIGINAL FILED IN PRINTED AND CHECKED ARCHIVE OF TECHNICAL DEPARTMENT</text>
</g>
<text font-size="1.4" fill="#191924" x="227.2" y="183.3">ASSIEME SCHEDA FOTOCOPPIA PER ILLUMINAZIONE E FILTRAGGIO</text>
<text font-size=".7" fill="#010000" x="116.5" y="182.3">R</text>
</svg>
